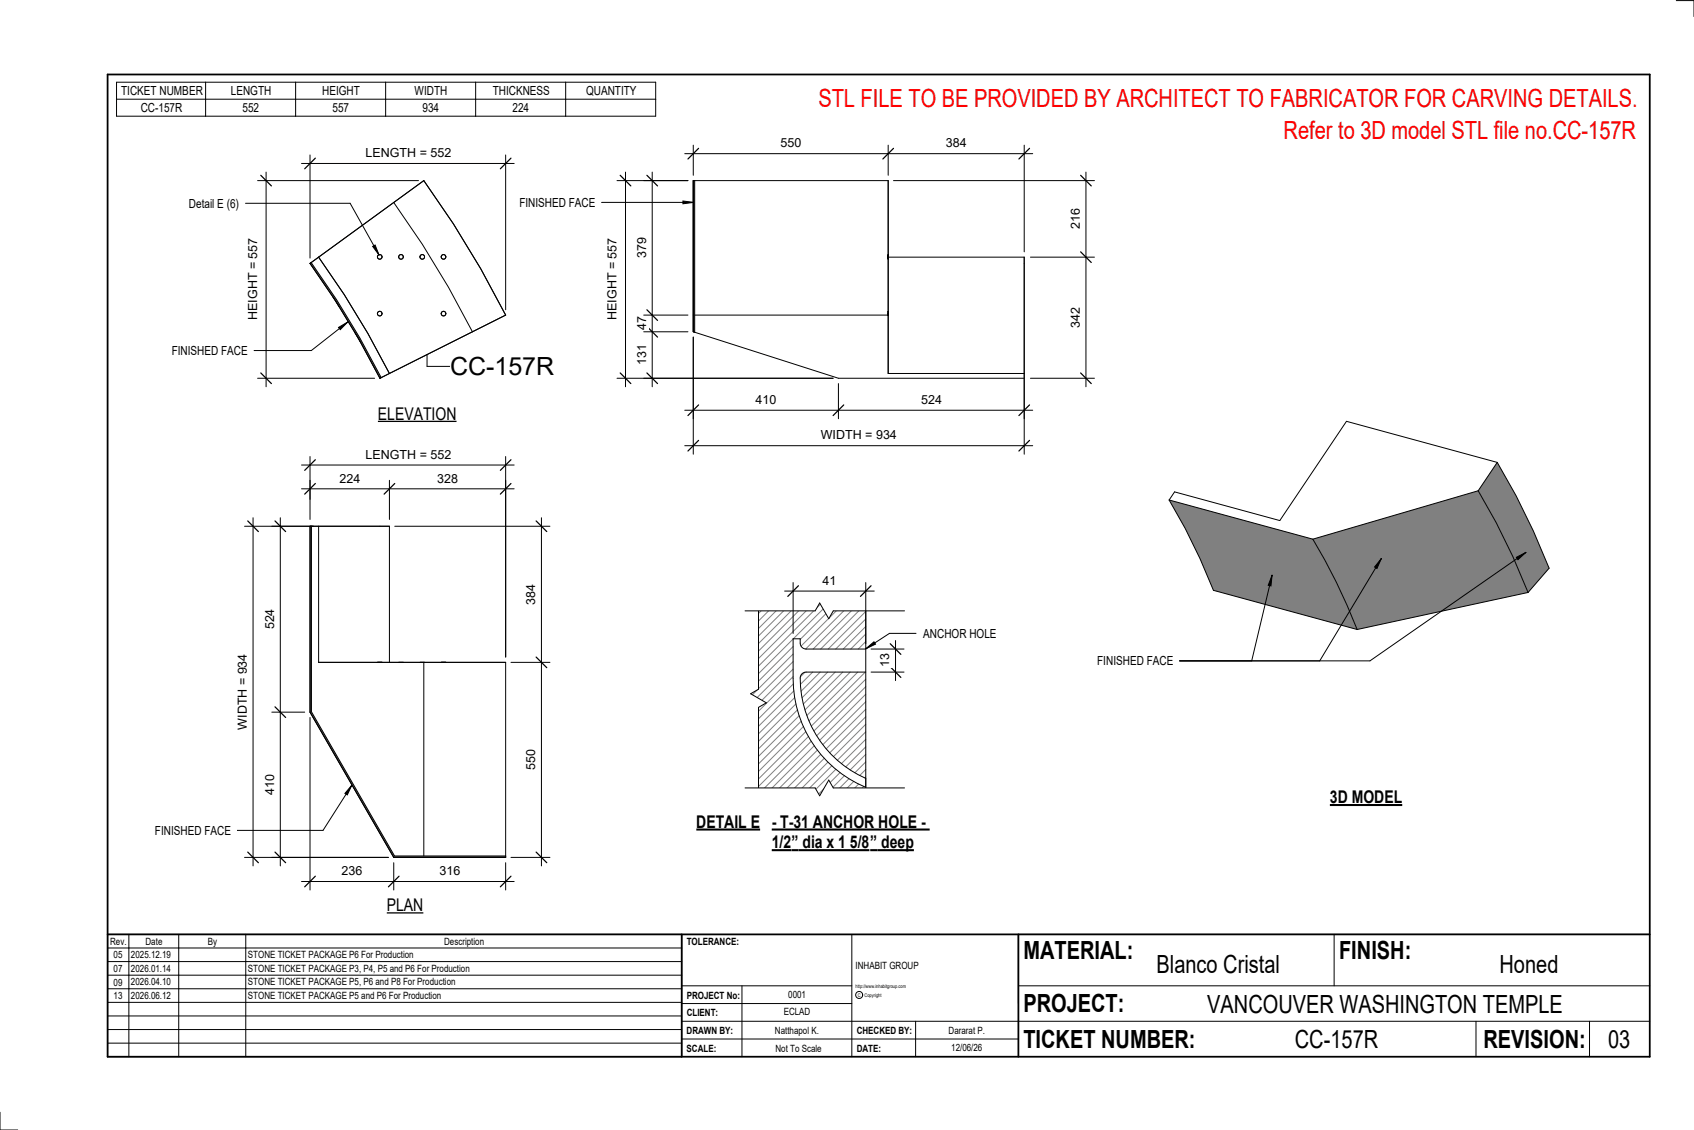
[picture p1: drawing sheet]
<svg xmlns="http://www.w3.org/2000/svg" width="914mm" height="610mm" viewBox="0 0 914 610" stroke-linecap="round" stroke-linejoin="round" font-family="sans-serif">
<g fill="#808080">
<path d="M709 291l89-26 10 17 9 18 8 20-92 20a326 326 0 0 0-24-49z"/>
<path d="M808 249l10 18 10 19 8 21-11 13a364 364 0 0 0-27-55z"/>
<path d="M631 270l78 21a319 319 0 0 1 24 49l-78-22-7-17-8-16z"/>
</g>
<path d="M808 249l10 18 10 19 8 21-11 13M808 249l-10 16M808 249l-81-22-36 54-57-16-3 5M631 270l9 15 8 16 7 17 78 22M631 270l78 21M798 265l-89 26M798 265l10 17 9 18 8 20M709 291a319 319 0 0 1 24 49M825 320l-92 20" fill="none" stroke="#000" stroke-width=".54"/>
<path d="M374 97h1v82h-1z" fill="#7c7c7c"/>
<g fill="none" stroke="#000" stroke-width=".54">
<path d="M374 97v73M374 97v82M374 97h105M375 97v82h-1M479 97v73M479 97v42M374 109v70M479 139v62M479 137v2zM479 139v1zM479 139h74M553 139v62"/>
<path d="M553 139v65M374 179l79 25h100M375 170h104M479 168v1M479 168h.1M479 169v1zM479 170v31M479 201h74M553 201v3"/>
</g>
<path d="M167 142h1l14 20 12 20 12 22h-1l-11-21-13-21z" fill="#7c7c7c"/>
<g fill="none" stroke="#000" stroke-width=".54">
<path d="M172 139l14 20 13 21 11 21M167 142l46-33 15 23 14 23 13 24-50 25M167 142l62-45 16 24 15 24 13 25-68 34M167 142l14 20 13 21 11 21M167 142h1l14 20 12 20 12 22M180 160l3 6M192 179l3 6"/>
<circle cx="205" cy="139" r="1.2"/>
<circle cx="216" cy="139" r="1.2"/>
<circle cx="228" cy="139" r="1.2"/>
<circle cx="239" cy="139" r="1.2"/>
<circle cx="205" cy="169" r="1.2"/>
<circle cx="239" cy="169" r="1.2"/>
</g>
<path d="M167 284h1v100l45 78h60v1h-60l-46-79z" fill="#7c7c7c"/>
<g fill="none" stroke="#000" stroke-width=".54">
<path d="M167 284h43M167 284v100M167 284h5M168 284v100l45 78h60M172 284h38M172 284v73M210 284v73h-38M172 357h101M204 357h2M215 357h3M227 357h2M238 357h3"/>
<path d="M273 357h-44v105M273 357v106M167 384l46 79M213 463h42M213 463h60M229 463h44"/>
</g>
<path d="M405 324v106h62v-5a64 64 0 0 1-39-59v-21h4v4l2 1h33v-26zM433 364h-1a58 58 0 0 0 35 56v-57h-32z" fill="#fff"/>
<g fill="none" stroke="#808080" stroke-width=".54">
<path d="M408 324l-3 3M412 324l-7 7M416 324l-11 11M420 324l-15 15M424 324l-19 19M428 324l-23 23M432 324l-27 27M436 324l-31 32M440 324l-35 36M444 324l-39 40M448 324l-43 44M452 324l-20 21"/>
<path d="M457 324l-25 25M461 324l-26 26M465 324l-26 26M467 326l-24 24M467 330l-20 20M467 334l-16 16M467 338l-12 12M428 349l-23 23M428 353l-23 23M428 357l-23 23M467 342l-8 8M467 346l-4 4"/>
<path d="M428 361l-23 23M428 365l-23 23M428 369l-23 23M429 373l-24 23M429 376l-24 24M430 380l-25 24M435 363l-3 2M439 363l-7 6M443 363l-11 10M447 363l-14 13M451 363l-17 17M455 363l-20 20"/>
<path d="M459 363l-23 23M463 363l-26 26M467 363l-29 29M467 366l-28 28M467 370l-26 27M467 374l-25 25M467 379l-23 23M430 383l-25 25M431 386l-26 26M432 389l-27 27M434 392l-29 28M435 395l-30 29"/>
<path d="M436 397l-31 32M438 400l-30 30M467 383l-21 21M467 387l-19 19M467 391l-17 17M467 395l-15 15M467 399l-13 13M440 402l-28 28M441 405l-25 25M443 407l-23 23M445 409l-21 21M447 411l-19 19"/>
<path d="M449 413l-17 17M451 415l-14 15M453 417l-12 13M456 418l-11 12M467 403l-10 11M467 407l-8 8M467 411l-6 6M467 415l-3 3M467 419v1M458 420l-9 10M461 422l-8 8M463 423l-6 7"/>
<path d="M466 424l-5 6M467 427l-2 3"/>
</g>
<path d="M347 97h24M352 93v116M347 170h24M347 179h24M347 204h103M405 324h62v106h-62zM467 350h-33l-2-1v-4h-4a122 122 0 0 0 2 36 63 63 0 0 0 37 44M467 363h-32h-1l-2 1a58 58 0 0 0 35 56" fill="none" stroke="#000" stroke-width=".54"/>
<path d="M349 95l6 5M349 167l6 6M349 176l6 6M349 201l6 6" fill="none" stroke="#000" stroke-width=".67"/>
<g fill="#fff">
<path d="M343 186h7v11h-7z"/>
<path d="M343 171h7v7h-7z"/>
<path d="M343 128h7v11h-7z"/>
</g>
<path d="M482 97h109M586 93v116M556 139h35M556 204h35" fill="none" stroke="#000" stroke-width=".54"/>
<path d="M583 95l6 5M583 136l6 6M583 201l6 6" fill="none" stroke="#000" stroke-width=".67"/>
<g fill="#fff">
<path d="M577 166h7v11h-7z"/>
<path d="M577 113h7v11h-7z"/>
</g>
<path d="M333 97h38M338 93v116M333 204h117" fill="none" stroke="#000" stroke-width=".54"/>
<path d="M335 95l6 5M335 201l6 6" fill="none" stroke="#000" stroke-width=".67"/>
<path d="M327 129h7v44h-7z" fill="#fff"/>
<path d="M374 182v44M453 207v19M553 204v22M370 221h187" fill="none" stroke="#000" stroke-width=".54"/>
<path d="M377 218l-6 6M455 218l-5 6M556 218l-6 6" fill="none" stroke="#000" stroke-width=".67"/>
<g fill="#fff">
<path d="M497 212h11v7h-11z"/>
<path d="M408 212h11v7h-11z"/>
</g>
<path d="M374 182v63M553 204v41M370 240h187" fill="none" stroke="#000" stroke-width=".54"/>
<path d="M377 238l-6 5M556 238l-6 5" fill="none" stroke="#000" stroke-width=".67"/>
<path d="M443 231h41v8h-41z" fill="#fff"/>
<path d="M374 78v17M479 78v17M553 78v58M370 83h187" fill="none" stroke="#000" stroke-width=".54"/>
<path d="M377 80l-6 6M482 80l-5 6M556 80l-6 6" fill="none" stroke="#000" stroke-width=".67"/>
<g fill="#fff">
<path d="M511 73h11v8h-11z"/>
<path d="M421 73h11v8h-11z"/>
</g>
<path d="M163 88h115M167 84v55M273 84v83" fill="none" stroke="#000" stroke-width=".54"/>
<path d="M170 85l-6 6M276 85l-6 6" fill="none" stroke="#000" stroke-width=".67"/>
<path d="M197 79h46v7h-46z" fill="#fff"/>
<path d="M139 97h87M144 93v116M139 204h63" fill="none" stroke="#000" stroke-width=".54"/>
<path d="M141 95l6 5M141 201l6 6" fill="none" stroke="#000" stroke-width=".67"/>
<path d="M133 129h7v44h-7z" fill="#fff"/>
<path d="M201 133l1-1 3 6z" fill="#000"/>
<path d="M133 110h56l16 28M201 133l1-1 3 6z" fill="none" stroke="#000" stroke-width=".54"/>
<path d="M102 106h27v8h-27z" fill="#fff"/>
<path d="M231 191v7h12" fill="none" stroke="#000" stroke-width=".54"/>
<path d="M243 190h57v15h-57z" fill="#fff"/>
<path d="M167 259v21M210 259v21M273 259v95M163 264h115" fill="none" stroke="#000" stroke-width=".54"/>
<path d="M170 261l-6 6M213 261l-6 6M276 261l-6 6" fill="none" stroke="#000" stroke-width=".67"/>
<g fill="#fff">
<path d="M236 254h11v8h-11z"/>
<path d="M183 254h11v8h-11z"/>
</g>
<path d="M163 251h115M167 246v23M273 246v108" fill="none" stroke="#000" stroke-width=".54"/>
<path d="M170 248l-6 6M276 248l-6 6" fill="none" stroke="#000" stroke-width=".67"/>
<path d="M197 241h46v8h-46z" fill="#fff"/>
<path d="M167 387v93M163 476h115M213 465v15M273 465v15" fill="none" stroke="#000" stroke-width=".54"/>
<path d="M170 473l-6 5M215 473l-5 5M276 473l-6 5" fill="none" stroke="#000" stroke-width=".67"/>
<g fill="#fff">
<path d="M237 466h11v8h-11z"/>
<path d="M184 466h11v8h-11z"/>
</g>
<path d="M292 279v188M213 284h84M276 357h21M276 463h21" fill="none" stroke="#000" stroke-width=".54"/>
<path d="M289 281l6 6M289 354l6 6M289 460l6 5" fill="none" stroke="#000" stroke-width=".67"/>
<g fill="#fff">
<path d="M283 315h7v11h-7z"/>
<path d="M283 404h7v11h-7z"/>
</g>
<path d="M151 279v188M147 284h22M147 384h17M147 463h63" fill="none" stroke="#000" stroke-width=".54"/>
<path d="M148 281l6 6M148 381l6 6M148 460l6 5" fill="none" stroke="#000" stroke-width=".67"/>
<g fill="#fff">
<path d="M142 329h7v11h-7z"/>
<path d="M142 418h7v11h-7z"/>
</g>
<path d="M137 279v188M132 284h37M132 463h78" fill="none" stroke="#000" stroke-width=".54"/>
<path d="M134 281l5 6M134 460l5 5" fill="none" stroke="#000" stroke-width=".67"/>
<g fill="#fff">
<path d="M127 353h8v41h-8z"/>
<path d="M376 438h34v11h-34z"/>
</g>
<path d="M376 448h34" fill="none" stroke="#000" stroke-width="1.1" stroke-linecap="butt"/>
<g fill="#fff">
<path d="M417 438h85v11h-85z"/>
<path d="M417 449h10v11h-10z"/>
<path d="M427 449h4v11h-4z"/>
<path d="M431 449h39v11h-39z"/>
<path d="M470 449h4v11h-4z"/>
<path d="M474 449h20v11h-20z"/>
</g>
<path d="M417 448h85M417 459h52M470 459h23" fill="none" stroke="#000" stroke-width="1.1" stroke-linecap="butt"/>
<path d="M403 324h6v48l-4 2 9 5-5 3v48h-6z" fill="#fff"/>
<path d="M409 324v48l-4 2 9 5-5 3v48M467 350l5-4 1 1zM494 342h-14l-13 8" fill="none" stroke="#000" stroke-width=".54"/>
<path d="M467 350l5-4 1 1z" fill="#000"/>
<g fill="#fff">
<path d="M498 338h39v8h-39z"/>
<path d="M402 323h86v7h-38l-3 4-5-9-2 5h-38z"/>
</g>
<path d="M402 330h38l2-5 5 9 3-4h38" fill="none" stroke="#000" stroke-width=".54"/>
<path d="M402 425h38l2 4 5-8 3 4h38v7h-86z" fill="#fff"/>
<path d="M470 350h18M483 346v21M470 363h18M402 425h38l2 4 5-8 3 4h38" fill="none" stroke="#000" stroke-width=".54"/>
<path d="M481 360l5 5M481 347l5 6" fill="none" stroke="#000" stroke-width=".67"/>
<path d="M474 353h8v7h-8z" fill="#fff"/>
<path d="M424 319h48M428 314v28M467 314v33" fill="none" stroke="#000" stroke-width=".54"/>
<path d="M431 316l-6 6M470 316l-6 6" fill="none" stroke="#000" stroke-width=".67"/>
<path d="M444 309h7v8h-7z" fill="#fff"/>
<g fill="none" stroke="#000" stroke-width=".54">
<path d="M905 0h9v9M460 504v66M720 504v28M891 504h-341v37M368 532h92M401 532v38M550 532h341M368 551h523M368 541h92M494 551v19M797 551v19M858 551v19"/>
<path d="M368 561h182M0 600v10h10"/>
<circle cx="464" cy="537" r="1.9"/>
</g>
<path d="M58 40h833v530h-833zM58 504h833M368 504v66M550 504v66" fill="none" stroke="#000" stroke-width=".96"/>
<g fill="#fff">
<path d="M652 534h192v15h-192z"/>
<path d="M513 562h17v6h-17z"/>
<path d="M425 533h10v6h-10z"/>
<path d="M423 543h15v6h-15z"/>
<path d="M418 553h24v6h-24z"/>
<path d="M624 513h68v15h-68z"/>
<path d="M809 513h33v15h-33z"/>
<path d="M512 553h20v6h-20z"/>
<path d="M699 553h45v15h-45z"/>
<path d="M442 45h443v16h-443z"/>
<path d="M868 553h12v15h-12z"/>
<path d="M61 512h5v6h-5z"/>
<path d="M61 520h5v6h-5z"/>
<path d="M61 527h5v6h-5z"/>
<path d="M61 534h5v6h-5z"/>
<path d="M693 63h192v15h-192z"/>
<path d="M204 218h43v10h-43z"/>
</g>
<path d="M204 227h42" fill="none" stroke="#000" stroke-width=".69" stroke-linecap="butt"/>
<path d="M209 483h20v11h-20z" fill="#fff"/>
<path d="M209 492h20" fill="none" stroke="#000" stroke-width=".69" stroke-linecap="butt"/>
<path d="M718 424h39v12h-39z" fill="#fff"/>
<path d="M718 434h39" fill="none" stroke="#000" stroke-width="1.1" stroke-linecap="butt"/>
<g fill="none" stroke="#000" stroke-width=".54">
<path d="M63 44h291v19h-291zM63 54h291M111 44v19M160 44v19M208 44v19M257 44v19M305 44v19M183 177l5-3-4 4zM188 174l-20 15h-31M58 504h310v66h-310zM58 519h310M58 511h310"/>
<path d="M70 504v66M96 504v66M133 504v66M58 533h310M58 526h310M58 555h310M58 548h310M58 541h310M58 563h310"/>
</g>
<path d="M183 177l5-3-4 4z" fill="#000"/>
<path d="M93 185h40v8h-40z" fill="#fff"/>
<path d="M325 109h49M369 108l5 1-5 1z" fill="none" stroke="#000" stroke-width=".54"/>
<path d="M369 108l5 1-5 1z" fill="#000"/>
<path d="M280 106h41v7h-41z" fill="#fff"/>
<path d="M190 424l-3 5-1-1zM190 424l-16 24h-46" fill="none" stroke="#000" stroke-width=".54"/>
<path d="M190 424l-3 5-1-1z" fill="#000"/>
<path d="M84 444h40v8h-40z" fill="#fff"/>
<path d="M824 298l-85 59h-102M687 310l-1 6h-1zM687 310l-11 47M746 301l-3 6-1-1zM746 301l-34 56M819 301l5-3-5 4z" fill="none" stroke="#000" stroke-width=".54"/>
<path d="M819 301l5-3-5 4zM687 310l-1 6h-1zM746 301l-3 6-1-1z" fill="#000"/>
<path d="M592 353h41v7h-41z" fill="#fff"/>
<g font-size="13.5" fill="#f00">
<text x="442" y="58">STL FILE TO BE PROVIDED BY ARCHITECT TO FABRICATOR FOR CARVING DETAILS.</text>
<text x="693" y="75">Refer to 3D model STL file no.CC-157R</text>
</g>
<g font-size="13.5">
<text x="243" y="202">CC-157R</text>
<text x="552" y="517">MATERIAL:</text>
<text x="723" y="517">FINISH:</text>
<text x="624" y="525">Blanco Cristal</text>
<text x="809" y="525">Honed</text>
<text x="552" y="546">PROJECT:</text>
<text x="652" y="546">VANCOUVER WASHINGTON TEMPLE</text>
<text x="552" y="565">TICKET NUMBER:</text>
<text x="699" y="565">CC-157R</text>
<text x="801" y="565">REVISION:</text>
<text x="868" y="565">03</text>
</g>
<g font-size="9.4">
<text x="204" y="226">ELEVATION</text>
<text x="718" y="433">3D MODEL</text>
<text x="376" y="446">DETAIL E</text>
<text x="417" y="446">- T-31 ANCHOR HOLE -</text>
<text x="417" y="458">1/2</text>
<text x="427" y="458">”</text>
<text x="433" y="458">dia x 1 5/8</text>
<text x="470" y="458">”</text>
<text x="476" y="458">deep</text>
<text x="209" y="491">PLAN</text>
</g>
<g font-size="6.7">
<text x="65" y="51">TICKET NUMBER</text>
<text x="125" y="51">LENGTH</text>
<text x="174" y="51">HEIGHT</text>
<text x="224" y="51">WIDTH</text>
<text x="266" y="51">THICKNESS</text>
<text x="316" y="51">QUANTITY</text>
<text x="76" y="60">CC-157R</text>
<text x="131" y="60">552</text>
<text x="179" y="60">557</text>
<text x="228" y="60">934</text>
<text x="277" y="60">224</text>
<text x="421" y="80">550</text>
<text x="511" y="80">384</text>
<text x="197" y="85">LENGTH = 552</text>
<text x="102" y="112">Detail E (6)</text>
<text x="280" y="112">FINISHED FACE</text>
<text x="583" y="124" transform="rotate(-90 583 124)">216</text>
<text x="349" y="139" transform="rotate(-90 349 139)">379</text>
<text x="139" y="173" transform="rotate(-90 139 173)">HEIGHT = 557</text>
<text x="333" y="173" transform="rotate(-90 333 173)">HEIGHT = 557</text>
<text x="349" y="178" transform="rotate(-90 349 178)">47</text>
<text x="583" y="177" transform="rotate(-90 583 177)">342</text>
<text x="93" y="192">FINISHED FACE</text>
<text x="349" y="197" transform="rotate(-90 349 197)">131</text>
<text x="408" y="218">410</text>
<text x="497" y="218">524</text>
<text x="443" y="237">WIDTH = 934</text>
<text x="197" y="248">LENGTH = 552</text>
<text x="183" y="260">224</text>
<text x="236" y="260">328</text>
<text x="444" y="316">41</text>
<text x="289" y="326" transform="rotate(-90 289 326)">384</text>
<text x="148" y="340" transform="rotate(-90 148 340)">524</text>
<text x="498" y="344">ANCHOR HOLE</text>
<text x="592" y="359">FINISHED FACE</text>
<text x="480" y="360" transform="rotate(-90 480 360)">13</text>
<text x="133" y="394" transform="rotate(-90 133 394)">WIDTH = 934</text>
<text x="289" y="415" transform="rotate(-90 289 415)">550</text>
<text x="148" y="429" transform="rotate(-90 148 429)">410</text>
<text x="84" y="450">FINISHED FACE</text>
<text x="184" y="472">236</text>
<text x="237" y="472">316</text>
</g>
<g font-size="5.4">
<text x="59" y="510">Rev.</text>
<text x="79" y="510">Date</text>
<text x="112" y="510">By</text>
<text x="240" y="510">Description</text>
<text x="371" y="510">TOLERANCE:</text>
<text x="61" y="517">05</text>
<text x="71" y="517">2025.12.19</text>
<text x="134" y="517">STONE TICKET PACKAGE P6 For Production</text>
<text x="61" y="525">07</text>
<text x="71" y="524">2026.01.14</text>
<text x="134" y="524">STONE TICKET PACKAGE P3, P4, P5 and P6 For Production</text>
<text x="462" y="523">INHABIT GROUP</text>
<text x="61" y="532">09</text>
<text x="71" y="532">2026.04.10</text>
<text x="134" y="532">STONE TICKET PACKAGE P5, P6 and P8 For Production</text>
<text x="61" y="539">13</text>
<text x="71" y="539">2026.06.12</text>
<text x="134" y="539">STONE TICKET PACKAGE P5 and P6 For Production</text>
<text x="371" y="539">PROJECT No:</text>
<text x="425" y="538">0001</text>
<text x="371" y="548">CLIENT:</text>
<text x="423" y="548">ECLAD</text>
<text x="371" y="558">DRAWN BY:</text>
<text x="418" y="558">Natthapol K.</text>
<text x="462" y="558">CHECKED BY:</text>
<text x="512" y="558">Dararat P.</text>
<text x="371" y="567">SCALE:</text>
<text x="419" y="567">Not To Scale</text>
<text x="462" y="567">DATE:</text>
<text x="513" y="567">12/06/26</text>
</g>
<g font-size="2.7">
<text x="462" y="533">http://www.inhabitgroup.com</text>
<text x="463" y="538">C</text>
<text x="467" y="538">Copyright</text>
</g>
</svg>
